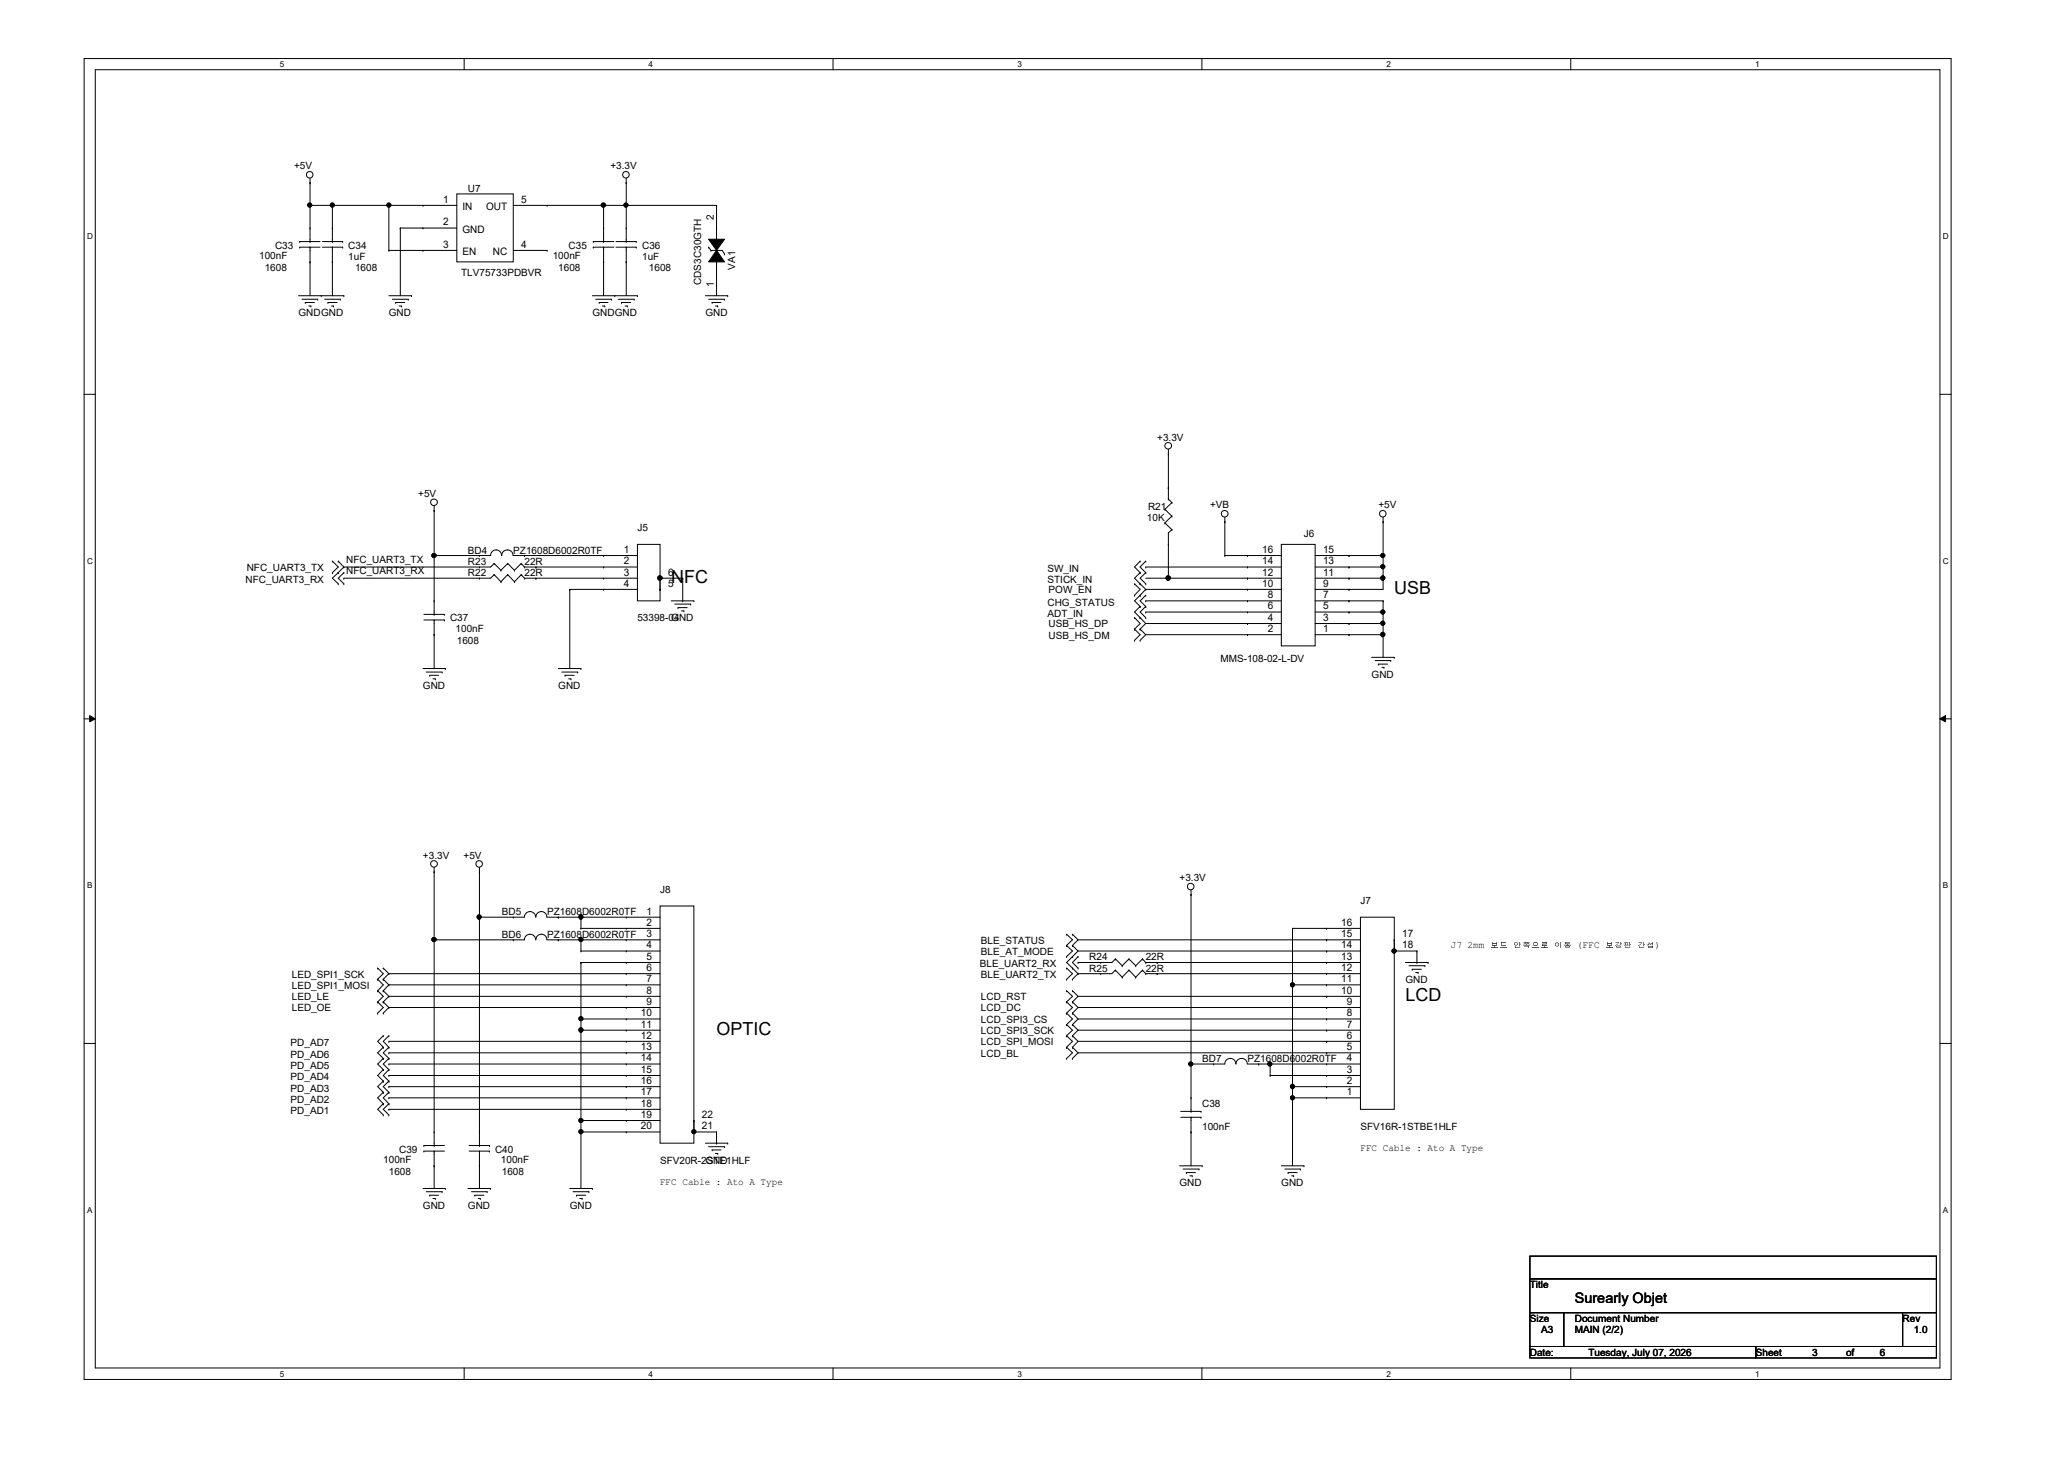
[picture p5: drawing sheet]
<svg xmlns="http://www.w3.org/2000/svg" width="297mm" height="210mm" viewBox="0 0 297 210" stroke-linecap="round" stroke-linejoin="round" font-family="sans-serif">
<path d="M12.1 8.4h268.7v190.1h-268.7zM13.7 10h265.5v186.8h-265.5z" fill="none" stroke="#000" stroke-width=".14"/>
<g fill="#fff">
<path d="M40.3 8.6h.5v1.3h-.5z"/>
<path d="M40.3 197h.5v1.3h-.5z"/>
</g>
<path d="M66.8 8.4v1.6M66.8 196.8v1.6" fill="none" stroke="#000" stroke-width=".14"/>
<g fill="#fff">
<path d="M93.3 8.6h.6v1.3h-.6z"/>
<path d="M93.3 197h.6v1.3h-.6z"/>
</g>
<path d="M119.9 8.4v1.6M119.9 196.8v1.6" fill="none" stroke="#000" stroke-width=".14"/>
<g fill="#fff">
<path d="M146.4 8.6h.6v1.3h-.6z"/>
<path d="M146.4 197h.6v1.3h-.6z"/>
</g>
<path d="M173 8.4v1.6M173 196.8v1.6" fill="none" stroke="#000" stroke-width=".14"/>
<g fill="#fff">
<path d="M199.5 8.6h.6v1.3h-.6z"/>
<path d="M199.5 197h.6v1.3h-.6z"/>
</g>
<path d="M226.1 8.4v1.6M226.1 196.8v1.6" fill="none" stroke="#000" stroke-width=".14"/>
<g fill="#fff">
<path d="M252.6 8.6h.6v1.3h-.6z"/>
<path d="M252.6 197h.6v1.3h-.6z"/>
<path d="M12.5 33.4h.8v1.3h-.8z"/>
<path d="M279.6 33.4h.8v1.3h-.8z"/>
<path d="M12.5 80.1h.8v1.3h-.8z"/>
<path d="M279.6 80.1h.8v1.3h-.8z"/>
</g>
<path d="M12.1 56.7h1.6M279.2 56.7h1.6" fill="none" stroke="#000" stroke-width=".14"/>
<g fill="#fff">
<path d="M12.5 126.7h.7v1.4h-.7z"/>
<path d="M279.6 126.7h.7v1.4h-.7z"/>
</g>
<path d="M12.1 103.4h1.6M12.9 103l.8 .4-.8 .4zM279.2 103.4l.8-.4v.8zM279.2 103.4h1.6" fill="none" stroke="#000" stroke-width=".14"/>
<path d="M12.9 103l.8 .4-.8 .4zM279.2 103.4l.8-.4v.8z" fill="#000"/>
<g fill="#fff">
<path d="M12.5 173.4h.7v1.4h-.7z"/>
<path d="M279.6 173.4h.7v1.4h-.7z"/>
</g>
<g fill="none" stroke="#000" stroke-width=".14">
<path d="M43.1 35.6h.1M43.1 34.8h.1M43.1 35.6h3M43.1 34.8h3M44.6 26.3h.1M44.6 34.8h.1M44.6 35.6h.1M44.6 32.8h.1M44.6 37.7h.1M44.6 29.5h.1M44.6 25.7v9.1M44.6 35.6v6.9"/>
<path d="M44.6 29.5h21.1M46.4 35.6h2.9M46.4 34.8h2.9M47.8 34.8h.1M47.8 35.6h.1M47.8 32.8h.1M47.8 37.7h.1M47.8 29.5h.1M47.8 29.5v5.3M47.8 35.6v6.9M49.3 35.6h.1M49.3 34.8h.1"/>
<path d="M56 29.5h.1M56 36h.1M56 36h9.7M56 29.5v6.5M57.6 32.8h.1M57.6 32.8h8.1M57.6 32.8v9.7M60.9 29.5h.1M60.9 32.8h.1M60.9 36h.1M65.7 27.9h8.2v9.8h-8.2zM73.9 36h4.8"/>
<path d="M73.9 29.5h29.2M78.7 36h.1M78.7 29.5h.1M85.4 35.6h.1M85.4 34.8h.1M85.4 35.6h2.9M85.4 34.8h2.9M86.9 34.8h.1M86.9 35.6h.1M86.9 32.8h.1M86.9 37.7h.1M86.9 29.5h.1"/>
<path d="M86.9 29.5v5.3M86.9 35.6v6.9M88.6 35.6h3M88.6 34.8h3M90.1 26.3h.1M90.1 34.8h.1M90.1 35.6h.1M90.1 32.8h.1M90.1 37.7h.1M90.1 29.5h.1M90.1 25.7v9.1M90.1 35.6v6.9"/>
<path d="M91.6 35.6h.1M91.6 34.8h.1M102 34.4h2.3l-1.2 1.6zM102 35.6h.1M102 35.6l.3 .4M102.3 36h.1M102.3 36h1.6l.4 .5M103.1 36l1.2 1.7h-2.3zM103.1 37.7h.1M103.1 32.8h.1M103.1 31.2h.1M103.1 29.5h.1"/>
<path d="M103.1 29.5v4.9M103.1 37.7v4.8M104.3 36.5h.1M43 42.5h6.5M43.5 43.1h2.2M43.9 43.5h.1M43.9 43.5h1.4M44.4 44h.3M44.7 44h.1M45.7 43.1h.1M46.2 42.5h.1M46.7 43.1h2.3"/>
<path d="M47.2 43.5h.1M47.2 43.5h1.3M47.7 44h.3M48 44h.1M49 43.1h.1M49.5 42.5h.1M56 42.5h3.2M56.5 43.1h2.3M56.9 43.5h.1M56.9 43.5h1.3M57.4 44h.4M57.8 44h.1"/>
<path d="M58.8 43.1h.1M59.2 42.5h.1M85.3 42.5h6.4M85.7 43.1h2.3M86.2 43.5h.1M86.2 43.5h1.3M86.7 44h.3M87 44h.1M88 43.1h.1M88.5 42.5h.1M89 43.1h2.3M89.4 43.5h.1"/>
<path d="M89.4 43.5h1.4M90 44h.3M90.3 44h.1M91.3 43.1h.1M91.7 42.5h.1M101.5 42.5h3.2M102 43.1h2.3M102.5 43.5h.1M102.5 43.5h1.3M103 44h.3M103.1 40.9h.1M103.3 44h.1"/>
<path d="M104.3 43.1h.1M104.7 42.5h.1M62.5 73.4h.1M62.5 79.9h8.1a.78 .78 0 0 1 .8-.8 .78 .78 0 0 1 .8 .8M62.5 79.9h.1M62.5 72.8v15.6M69 79.9h.1M72.2 79.9a.8 .8 0 0 1 .8-.8 .8 .8 0 0 1 .8 .8M73.9 79.9h17.8M75.5 79.9h.1M86.9 79.9h.1M91.7 78.3h3.3v8.1h-3.3z"/>
<path d="M167.6 75.2h.1M167.6 73.3h.1M167.6 75.2l1.1 1M167.6 73.3l1.1 1M168.1 65.3h.1M168.1 71.8h.1M168.1 78.3h.1M168.1 70.2h.1M168.1 64.6v7.2M168.1 71.8l.6 .5M168.7 76.2h.1M168.7 74.3h.1"/>
<path d="M168.7 72.3h.1M168.7 76.2l-.6 .5v6.5M168.7 74.3l-1.1 .9M168.7 72.3l-1.1 1M176.3 75.1h.1M176.3 79.9h.1M176.3 74.4v5.5M176.3 79.9h8.1M179.5 79.9h.1M184.4 78.3h4.9v14.6h-4.9zM189.3 79.9h9.7M194.1 79.9h.1"/>
<path d="M199 75.1h.1M199 79.9h.1M199 74.4v10.4h-9.7M47.8 82.4h.1M47.8 80.7h.1M47.8 80.7l.9 .9-.9 .8M48.7 80.7h.1M48.7 82.4h.1M48.7 84h.1M48.7 80.7l.8 .9M48.7 82.4l-.9 .8 .9 .8M49.5 82.4h.1"/>
<path d="M49.5 84h.1M49.5 81.6h.1M49.5 83.2h.1M49.5 81.6l-.8 .8M49.5 82.4l-.8 .8 .8 .8M60.9 96.2h3.2M61 89.2h3M61 88.4h3M61.3 96.7h2.3M61.8 97.2h.1M61.8 97.2h1.3M62.3 97.7h.3"/>
<path d="M62.5 88.4h.1M62.5 89.2h.1M62.5 86.4h.1M62.5 91.3h.1M62.5 89.2v7M62.6 97.7h.1M63.6 96.7h.1M64 89.2h.1M64 88.4h.1M64.1 96.2h.1M69 83.2h.1M69 81.6h.1"/>
<path d="M71.1 82.7h.1M71.1 81.1h.1M71.1 82.7l-.5 .5h-21.1M71.1 82.7l1 1M71.1 81.1l-.5 .5h-21.1M71.1 81.1l1 .9M72.1 83.7h.1M72.1 82h.1M73.1 82.7h.1M73.1 81.1h.1M73.1 82.7l-1 1M73.1 82.7l.9 1"/>
<path d="M73.1 81.1l-1 .9M73.1 81.1l.9 .9M74 83.7h.1M74 82h.1M75 82.7h.1M75 81.1h.1M75 82.7l-1 1M75 82.7l.5 .5M75 81.1l-1 .9M75 81.1l.5 .5M75.5 83.2h.1M75.5 81.6h.1"/>
<path d="M75.5 83.2h16.2M75.5 81.6h16.2M77.1 83.2h.1M77.1 81.6h.1M80.3 96.2h3.3M80.9 96.7h2.2M81.3 97.2h.1M81.3 97.2h1.3M81.8 97.7h.4M82 84.8h.1M82 84.8h9.7M82 84.8v11.4"/>
<path d="M82.2 97.7h.1M83.1 96.7h.1M83.6 96.2h.1M86.9 81.6h.1M86.9 83.2h.1M86.9 84.8h.1M95 84.8h.1M95 83.2h.1M95 83.2h3.3M95 83.2v1.6M96.6 86.4h3.3M97.1 86.9h2.3"/>
<path d="M97.6 87.4h.1M97.6 87.4h1.3M98.1 87.9h.3M98.3 83.2h.1M98.3 86.4h.1M98.3 83.2v3.2M98.4 87.9h.1M99.4 86.9h.1M99.9 86.4h.1M163.3 85.6h.1M163.3 84h.1M163.3 92.1h.1"/>
<path d="M163.3 90.5h.1M163.3 88.9h.1M163.3 84l.8 .8-.8 .8M163.3 90.5l.8 .8-.8 .8M163.3 88.9l.8 .8-.8 .8M164.1 80.7h.1M164.1 82.4h.1M164.1 84h.1M164.1 85.6h.1M164.1 87.2h.1M164.1 88.9h.1M164.1 90.5h.1"/>
<path d="M164.1 92.1h.1M164.1 80.7l-.8 .9 .8 .8M164.1 82.4l-.8 .8 1.6 1.6M164.1 85.6l-.8 .8 .8 .8M164.1 87.2l-.8 .9 .8 .8M164.1 90.5l.8 .8M164.1 88.9l.8 .8M164.9 80.7h.1M164.9 82.4h.1M164.9 84h.1M164.9 85.6h.1M164.9 87.2h.1"/>
<path d="M164.9 88.9h.1M164.9 81.6h.1M164.9 84.8h.1M164.9 86.4h.1M164.9 88.1h.1M164.9 86.4h19.5M164.9 80.7l-.8 .9 .8 .8M164.9 82.4l-.8 .8 .8 .8M164.9 84.8l-.8 .8M164.9 85.6l-.8 .8 .8 .8M164.9 87.2l-.8 .9 .8 .8M164.9 91.3l-.8 .8"/>
<path d="M164.9 89.7l-.8 .8M164.9 83.2h19.5M164.9 91.3h19.5M164.9 89.7h19.5M164.9 88.1h19.5M164.9 84.8h19.5M164.9 81.6h19.5M168.1 83.2h.1M179.5 91.3h.1M179.5 89.7h.1M179.5 88.1h.1M179.5 86.4h.1"/>
<path d="M179.5 84.8h.1M179.5 83.2h.1M179.5 81.6h.1M189.3 86.4h9.7M189.3 83.2h9.7M189.3 91.3h9.7M189.3 89.7h9.7M189.3 88.1h9.7M189.3 81.6h9.7M194.1 91.3h.1M194.1 89.7h.1M194.1 88.1h.1"/>
<path d="M194.1 86.4h.1M194.1 84.8h.1M194.1 83.2h.1M194.1 81.6h.1M197.4 94.6h3.3M197.9 95h2.2M198.4 95.5h.1M198.4 95.5h1.3M198.9 96h.3M199 81.6h.1M199 83.2h.1M199 86.4h.1"/>
<path d="M199 88.1h.1M199 89.7h.1M199 91.3h.1M199 86.4v8.2M199.2 96h.1M200.1 95h.1M200.7 94.6h.1M54.4 139.3h.1M54.4 139.3l.8 .8-.8 .8M55.2 139.3h.1M55.2 139.3l.8 .8M62.5 125.4h.1"/>
<path d="M62.5 135.2h13a.8 .8 0 0 1 .8-.8 .8 .8 0 0 1 .8 .8M62.5 135.2h.1M62.5 124.8v40M69 125.4h.1M69 132h6.5a.8 .8 0 0 1 .8-.9 .8 .8 0 0 1 .8 .9M69 132h.1M69 124.8v40M73.9 135.2h.1M73.9 132h.1M77.1 135.2a.78 .78 0 0 1 .8-.8 .78 .78 0 0 1 .8 .8M77.1 132a.78 .78 0 0 1 .8-.9 .78 .78 0 0 1 .8 .9M78.7 132h16.3"/>
<path d="M78.7 135.2h16.3M80.3 135.2h.1M80.3 132h.1M83.6 132h.1M83.6 133.6h.1M83.6 135.2h.1M83.6 136.8h.1M83.6 138.5h.1M83.6 138.5h11.4M83.6 133.6h11.4M83.6 136.8h11.4M83.6 132v1.6"/>
<path d="M83.6 135.2v1.6M83.6 138.5v32.5M90.1 132h.1M90.1 133.6h.1M90.1 135.2h.1M90.1 136.8h.1M90.1 138.5h.1M95 130.3h4.9v34.2h-4.9zM153.5 136h.1M153.5 134.4h.1M153.5 137.6h.1M153.5 139.3h.1"/>
<path d="M153.5 134.4l.8 .8-.8 .8M153.5 136l.8 .8-.8 .8M153.5 139.3l.8 .8-.8 .8M154.3 134.4h.1M154.3 136h.1M154.3 137.6h.1M154.3 139.3h.1M154.3 134.4l.8 .8M154.3 136l.8 .8M154.3 139.3l.8 .8M155.1 137.6h.1M155.1 139.3h.1"/>
<path d="M155.1 138.5h.1M155.1 135.2l-.8 .8M155.1 136.8l-1.6 1.7 .8 .8M155.1 137.6l-.8 .9 .8 .8M155.1 135.2h40.7M155.1 136.8h40.7M158.4 138.5h.1M160.5 138h.1M160.5 139.6h.1M160.5 138l-.5 .5h-4.9M160.5 139.6l-.5 .5h-4.9M160.5 138l1 .9"/>
<path d="M160.5 139.6l1 1M161.5 138.9h.1M162.5 138h.1M162.5 139.6h.1M162.5 138l-1 .9M162.5 138l.9 .9M162.5 139.6l-1 1M162.5 139.6l.9 1M163.4 138.9h.1M164.4 138h.1M164.4 139.6h.1M164.4 138l-1 .9"/>
<path d="M164.4 138l.5 .5M164.4 139.6l-1 1M164.4 139.6l.5 .5M164.9 138.5h.1M164.9 138.5h30.9M166.5 138.5h.1M171.4 128.7h.1M171.4 128.1v31.8M186 133.6h.1M186 133.6h9.8M186 133.6v34.1M190.9 138.5h.1"/>
<path d="M190.9 136.8h.1M190.9 135.2h.1M190.9 133.6h.1M195.8 132h4.9v27.6h-4.9zM200.7 136.8h.1M200.7 135.2h.1M200.7 136.8h3.2M200.7 135.2v1.6M202.3 138.5h3.2M202.8 138.9h2.3M203.2 139.4h.1M203.2 139.4h1.4"/>
<path d="M203.7 139.9h.4M203.9 136.8h.1M203.9 138.5h.1M203.9 136.8v1.7M204.1 139.9h.1M205.1 138.9h.1M205.5 138.5h.1M12.1 150.1h1.6M54.4 140.9h.1M54.4 142.5h.1M54.4 144.1h.1M54.4 145.8h.1"/>
<path d="M54.4 140.9l.8 .8-.8 .8M54.4 142.5l.8 .8-.8 .8M54.4 144.1l.8 .8-.8 .9M55.2 158.8h.1M55.2 157.1h.1M55.2 155.5h.1M55.2 153.9h.1M55.2 152.3h.1M55.2 150.7h.1M55.2 149h.1M55.2 140.9h.1M55.2 142.5h.1"/>
<path d="M55.2 144.1h.1M55.2 145.8h.1M55.2 158.8l-.8 .8 .8 .8M55.2 157.1l-.8 .8 .8 .9M55.2 155.5l-.8 .8 .8 .8M55.2 153.9l-.8 .8 .8 .8M55.2 152.3l-.8 .8 .8 .8M55.2 150.7l-.8 .8 .8 .8M55.2 149l-.8 .8 .8 .9M55.2 140.9l.8 .8M55.2 142.5l.8 .8M55.2 144.1l.8 .8"/>
<path d="M56 158.8h.1M56 157.1h.1M56 155.5h.1M56 153.9h.1M56 152.3h.1M56 150.7h.1M56 149h.1M56 140.1h.1M56 141.7h.1M56 143.3h.1M56 144.9h.1M56 149.8h.1"/>
<path d="M56 151.5h.1M56 153.1h.1M56 154.7h.1M56 156.3h.1M56 157.9h.1M56 159.6h.1M56 158.8l-.8 .8 .8 .8M56 157.1l-.8 .8 .8 .9M56 155.5l-.8 .8 .8 .8M56 153.9l-.8 .8 .8 .8M56 152.3l-.8 .8 .8 .8M56 150.7l-.8 .8 .8 .8"/>
<path d="M56 149l-.8 .8 .8 .9M56 140.1l-.8 .8M56 141.7l-.8 .8M56 143.3l-.8 .8M56 144.9l-.8 .9M56 140.1h39M56 141.7h39M56 143.3h39M56 144.9h39M56 149.8h39M56 151.5h39M56 153.1h39"/>
<path d="M56 154.7h39M56 156.3h39M56 157.9h39M56 159.6h39M83.6 146.6h.1M83.6 148.2h.1M83.6 146.6h11.4M83.6 148.2h11.4M90.1 140.1h.1M90.1 141.7h.1M90.1 143.3h.1M90.1 144.9h.1"/>
<path d="M90.1 146.6h.1M90.1 148.2h.1M90.1 149.8h.1M90.1 151.5h.1M90.1 153.1h.1M90.1 154.7h.1M90.1 156.3h.1M90.1 157.9h.1M90.1 159.6h.1M153.5 140.9h.1M153.5 144.1h.1M153.5 142.5h.1"/>
<path d="M153.5 145.8h.1M153.5 147.4h.1M153.5 149h.1M153.5 150.7h.1M153.5 152.3h.1M153.5 142.5l.8 .8-.8 .8M153.5 144.1l.8 .8-.8 .9M153.5 145.8l.8 .8-.8 .8M153.5 147.4l.8 .8-.8 .8M153.5 149l.8 .8-.8 .9M153.5 150.7l.8 .8-.8 .8M154.3 140.9h.1"/>
<path d="M154.3 142.5h.1M154.3 144.1h.1M154.3 145.8h.1M154.3 147.4h.1M154.3 149h.1M154.3 150.7h.1M154.3 152.3h.1M154.3 142.5l.8 .8M154.3 144.1l.8 .8M154.3 145.8l.8 .8M154.3 147.4l.8 .8M154.3 149l.8 .8"/>
<path d="M154.3 150.7l.8 .8M155.1 140.1h.1M155.1 140.1l-.8 .8M155.1 143.3l-.8 .8M155.1 144.9l-.8 .9M155.1 146.6l-.8 .8M155.1 148.2l-.8 .8M155.1 149.8l-.8 .9M155.1 151.5l-.8 .8M155.1 143.3h40.7M155.1 144.9h40.7M155.1 146.6h40.7"/>
<path d="M155.1 148.2h40.7M155.1 149.8h40.7M155.1 151.5h40.7M158.4 140.1h.1M161.5 140.6h.1M163.4 140.6h.1M164.9 140.1h.1M164.9 140.1h30.9M166.5 140.1h.1M169.9 159.9h2.9M171.4 153.1h4.9a.78 .78 0 0 1 .8-.8 .78 .78 0 0 1 .7 .8M171.4 159.9h.1"/>
<path d="M171.4 157.9h.1M171.4 153.1h.1M172.8 159.9h.1M174.7 153.1h.1M177.9 153.1a.8 .8 0 0 1 .8-.8 .8 .8 0 0 1 .8 .8M179.5 153.1h16.3M181.1 153.1h.1M182.8 153.1h.1M182.8 154.7h.1M182.8 154.7h13M182.8 153.1v1.6M186 141.7h.1"/>
<path d="M186 156.3h.1M186 157.9h.1M186 141.7h9.8M186 156.3h9.8M186 157.9h9.8M190.9 157.9h.1M190.9 156.3h.1M190.9 154.7h.1M190.9 153.1h.1M190.9 151.5h.1M190.9 149.8h.1M190.9 148.2h.1"/>
<path d="M190.9 146.6h.1M190.9 144.9h.1M190.9 143.3h.1M190.9 141.7h.1M190.9 140.1h.1M279.2 150.1h1.6M55.2 160.4h.1M56 160.4h.1M60.9 171h3.2M61 165.6h.1M61 164.8h.1M61 165.6h3"/>
<path d="M61 164.8h3M61.3 171.4h2.3M61.8 172h.1M61.8 172h1.3M62.3 172.4h.3M62.5 164.8h.1M62.5 165.6h.1M62.5 162.9h.1M62.5 167.7h.1M62.5 165.6v5.4M62.6 172.4h.1M63.6 171.4h.1"/>
<path d="M64.1 171h.1M67.3 171h3.3M67.5 165.6h2.9M67.5 164.8h2.9M67.9 171.4h2.2M68.3 172h.1M68.3 172h1.3M68.8 172.4h.3M69 164.8h.1M69 165.6h.1M69 162.9h.1M69 167.7h.1"/>
<path d="M69 165.6v5.4M69.1 172.4h.1M70.1 171.4h.1M70.4 165.6h.1M70.4 164.8h.1M70.6 171h.1M82 171h3.3M82.5 171.4h2.2M83 172h.1M83 172h1.3M83.4 172.4h.4M83.6 161.2h.1"/>
<path d="M83.6 162.9h.1M83.6 161.2h11.4M83.6 162.9h11.4M83.8 172.4h.1M84.7 171.4h.1M85.3 171h.1M90.1 161.2h.1M90.1 162.9h.1M99.9 162.9h.1M99.9 161.2h.1M99.9 162.9h3.2M99.9 161.2v1.7"/>
<path d="M101.5 164.5h3.2M102 165h2.3M102.5 165.4h.1M102.5 165.4h1.3M103 165.9h.3M103.1 164.5h.1M103.1 162.9h.1M103.1 162.9v1.6M103.3 165.9h.1M104.3 165h.1M104.7 164.5h.1M169.8 167.7h3.2"/>
<path d="M169.9 160.7h2.9M170.3 168.2h2.2M170.7 168.7h.1M170.7 168.7h1.3M171.2 169.2h.4M171.4 160.7h.1M171.4 162.9h.1M171.4 160.7v7M171.6 169.2h.1M172.5 168.2h.1M172.8 160.7h.1M173 167.7h.1"/>
<path d="M184.4 167.7h3.3M184.9 168.2h2.3M185.4 168.7h.1M185.4 168.7h1.3M185.9 169.2h.3M186.2 169.2h.1M187.2 168.2h.1M187.7 167.7h.1M220.2 180.7h58.5v3.3h-58.5zM220.2 184h58.5v4.8h-58.5zM220.2 188.8h4.8v4.9h-4.8zM220.2 193.7h32.5v1.7h-32.5z"/>
<path d="M225 188.8h48.8v4.9h-48.8zM252.7 193.7h26v1.7h-26zM273.8 188.8h4.9v4.9h-4.9z"/>
<circle cx="44.6" cy="25.1" r=".47"/>
<circle cx="44.6" cy="29.5" r=".3"/>
<circle cx="47.8" cy="29.5" r=".3"/>
<circle cx="56" cy="29.5" r=".3"/>
<circle cx="86.9" cy="29.5" r=".31"/>
<circle cx="90.1" cy="25.1" r=".47"/>
<circle cx="90.1" cy="29.5" r=".3"/>
<circle cx="62.5" cy="72.3" r=".48"/>
<circle cx="62.5" cy="79.9" r=".31"/>
<circle cx="168.1" cy="64.1" r=".48"/>
<circle cx="176.3" cy="73.9" r=".48"/>
<circle cx="199" cy="73.9" r=".47"/>
<circle cx="199" cy="79.9" r=".3"/>
<circle cx="95" cy="83.2" r=".32"/>
<circle cx="168.1" cy="83.2" r=".32"/>
<circle cx="199" cy="83.2" r=".31"/>
<circle cx="199" cy="91.3" r=".31"/>
<circle cx="199" cy="81.5" r=".3"/>
<circle cx="199" cy="88" r=".3"/>
<circle cx="199" cy="89.7" r=".3"/>
<circle cx="62.5" cy="124.3" r=".48"/>
<circle cx="62.5" cy="135.2" r=".31"/>
<circle cx="68.9" cy="131.9" r=".31"/>
<circle cx="68.9" cy="124.3" r=".47"/>
<circle cx="83.6" cy="131.9" r=".31"/>
<circle cx="83.6" cy="135.2" r=".3"/>
<circle cx="171.4" cy="127.5" r=".47"/>
<circle cx="200.6" cy="136.8" r=".31"/>
<circle cx="83.6" cy="148.2" r=".31"/>
<circle cx="83.6" cy="146.6" r=".3"/>
<circle cx="171.4" cy="153.1" r=".3"/>
<circle cx="182.8" cy="153.1" r=".3"/>
<circle cx="186" cy="156.3" r=".31"/>
<circle cx="186" cy="157.9" r=".3"/>
<circle cx="186" cy="141.7" r=".3"/>
<circle cx="83.6" cy="162.8" r=".3"/>
<circle cx="83.6" cy="161.2" r=".3"/>
<circle cx="99.9" cy="162.8" r=".3"/>
</g>
<g fill="#000">
<path d="M103.1 36l1.2 1.7h-2.3z" fill-rule="evenodd"/>
<path d="M102 34.4h2.3l-1.2 1.6z" fill-rule="evenodd"/>
<circle cx="44.6" cy="29.5" r=".3"/>
<circle cx="47.8" cy="29.5" r=".3"/>
<circle cx="56" cy="29.5" r=".3"/>
<circle cx="86.9" cy="29.5" r=".31"/>
<circle cx="90.1" cy="29.5" r=".3"/>
<circle cx="62.5" cy="79.9" r=".31"/>
<circle cx="199" cy="79.9" r=".3"/>
<circle cx="95" cy="83.2" r=".32"/>
<circle cx="168.1" cy="83.2" r=".32"/>
<circle cx="199" cy="83.2" r=".31"/>
<circle cx="199" cy="91.3" r=".31"/>
<circle cx="199" cy="81.5" r=".3"/>
<circle cx="199" cy="88" r=".3"/>
<circle cx="199" cy="89.7" r=".3"/>
<circle cx="62.5" cy="135.2" r=".31"/>
<circle cx="68.9" cy="131.9" r=".31"/>
<circle cx="83.6" cy="131.9" r=".31"/>
<circle cx="83.6" cy="135.2" r=".3"/>
<circle cx="200.6" cy="136.8" r=".31"/>
<circle cx="83.6" cy="148.2" r=".31"/>
<circle cx="83.6" cy="146.6" r=".3"/>
<circle cx="171.4" cy="153.1" r=".3"/>
<circle cx="182.8" cy="153.1" r=".3"/>
<circle cx="186" cy="156.3" r=".31"/>
<circle cx="186" cy="157.9" r=".3"/>
<circle cx="186" cy="141.7" r=".3"/>
<circle cx="83.6" cy="162.8" r=".3"/>
<circle cx="83.6" cy="161.2" r=".3"/>
<circle cx="99.9" cy="162.8" r=".3"/>
</g>
<g font-size="2.6">
<text x="96.6" y="83.9">NFC</text>
<text x="200.7" y="85.5">USB</text>
<text x="103.1" y="148.9">OPTIC</text>
<text x="202.3" y="144">LCD</text>
</g>
<text font-size="2.1" x="226.6" y="187.5">Surearly Objet</text>
<g font-size="1.5">
<text x="63.8" y="29.2">1</text>
<text x="75" y="29.2">5</text>
<text x="63.8" y="32.4">2</text>
<text x="63.8" y="35.6">3</text>
<text x="66.5" y="30.2">IN</text>
<text x="66.5" y="33.5">GND</text>
<text x="70" y="30.2">OUT</text>
<text x="75" y="35.6">4</text>
<text x="102.7" y="31.7" transform="rotate(-90 102.7 31.7)">2</text>
<text x="66.5" y="36.7">EN</text>
<text x="70.9" y="36.7">NC</text>
<text x="102.7" y="41.2" transform="rotate(-90 102.7 41.2)">1</text>
<text x="89.8" y="79.5">1</text>
<text x="89.8" y="81.2">2</text>
<text x="89.8" y="82.8">3</text>
<text x="96.1" y="82.8">6</text>
<text x="181.6" y="82.8">12</text>
<text x="181.6" y="81.2">14</text>
<text x="181.6" y="79.5">16</text>
<text x="190.4" y="82.8">11</text>
<text x="190.4" y="81.2">13</text>
<text x="190.4" y="79.5">15</text>
<text x="89.8" y="84.4">4</text>
<text x="96.1" y="84.4">5</text>
<text x="181.6" y="84.4">10</text>
<text x="182.5" y="89.3">4</text>
<text x="182.5" y="87.7">6</text>
<text x="182.5" y="86.1">8</text>
<text x="190.4" y="89.3">3</text>
<text x="190.4" y="87.7">5</text>
<text x="190.4" y="86.1">7</text>
<text x="190.4" y="84.4">9</text>
<text x="182.5" y="90.9">2</text>
<text x="190.4" y="90.9">1</text>
<text x="93" y="131.6">1</text>
<text x="93" y="133.2">2</text>
<text x="93" y="134.8">3</text>
<text x="93" y="136.4">4</text>
<text x="193" y="136.4">14</text>
<text x="193" y="134.8">15</text>
<text x="193" y="133.2">16</text>
<text x="201.8" y="136.4">18</text>
<text x="201.8" y="134.8">17</text>
<text x="93" y="138.1">5</text>
<text x="93" y="139.7">6</text>
<text x="93" y="141.3">7</text>
<text x="93" y="143">8</text>
<text x="193" y="143">10</text>
<text x="193" y="141.3">11</text>
<text x="193" y="139.7">12</text>
<text x="193" y="138.1">13</text>
<text x="92.2" y="146.2">10</text>
<text x="92.2" y="147.8">11</text>
<text x="92.2" y="149.4">12</text>
<text x="93" y="144.6">9</text>
<text x="193.8" y="149.4">6</text>
<text x="193.8" y="147.8">7</text>
<text x="193.8" y="146.2">8</text>
<text x="193.8" y="144.6">9</text>
<text x="92.2" y="151.1">13</text>
<text x="92.2" y="152.7">14</text>
<text x="92.2" y="154.3">15</text>
<text x="92.2" y="156">16</text>
<text x="193.8" y="156">2</text>
<text x="193.8" y="154.3">3</text>
<text x="193.8" y="152.7">4</text>
<text x="193.8" y="151.1">5</text>
<text x="92.2" y="157.6">17</text>
<text x="92.2" y="159.2">18</text>
<text x="92.2" y="160.8">19</text>
<text x="101" y="160.8">22</text>
<text x="193.8" y="157.6">1</text>
<text x="92.2" y="162.5">20</text>
<text x="101" y="162.5">21</text>
</g>
<g font-size="1.4">
<text x="42.3" y="24.4">+5V</text>
<text x="67.3" y="27.6">U7</text>
<text x="87.8" y="24.4">+3.3V</text>
<text x="39.6" y="35.8">C33</text>
<text x="50.1" y="35.8">C34</text>
<text x="81.8" y="35.8">C35</text>
<text x="92.4" y="35.8">C36</text>
<text x="37.3" y="37.3">100nF</text>
<text x="38.1" y="39">1608</text>
<text x="50.1" y="37.4">1uF</text>
<text x="51.1" y="39">1608</text>
<text x="66.4" y="39.7">TLV75733PDBVR</text>
<text x="79.5" y="37.3">100nF</text>
<text x="80.3" y="39">1608</text>
<text x="92.4" y="37.4">1uF</text>
<text x="93.4" y="39">1608</text>
<text x="100.9" y="41.1" transform="rotate(-90 100.9 41.1)">CDS3C30GTH</text>
<text x="105.8" y="38.8" transform="rotate(-90 105.8 38.8)">VA1</text>
<text x="43" y="45.5">GNDGND</text>
<text x="56" y="45.5">GND</text>
<text x="85.3" y="45.5">GNDGND</text>
<text x="101.5" y="45.5">GND</text>
<text x="166.5" y="63.4">+3.3V</text>
<text x="60.2" y="71.5">+5V</text>
<text x="91.7" y="76.4">J5</text>
<text x="165.1" y="74.9">10K</text>
<text x="165.2" y="73.3">R21</text>
<text x="174.2" y="73.2">+VB</text>
<text x="187.7" y="77.2">J6</text>
<text x="198.4" y="73.2">+5V</text>
<text x="35.3" y="83.9">NFC_UART3_RX</text>
<text x="35.5" y="82.1">NFC_UART3_TX</text>
<text x="49.8" y="81">NFC_UART3_TX</text>
<text x="49.8" y="82.6">NFC_UART3_RX</text>
<text x="67.3" y="82.9">R22</text>
<text x="67.3" y="79.7">BD4</text>
<text x="67.3" y="81.3">R23</text>
<text x="73.9" y="79.7">PZ1608D6002R0TF</text>
<text x="75.5" y="82.9">22R</text>
<text x="75.5" y="81.3">22R</text>
<text x="150.7" y="82.3">SW_IN</text>
<text x="150.7" y="83.9">STICK_IN</text>
<text x="64.8" y="89.4">C37</text>
<text x="91.7" y="89.4">53398-04</text>
<text x="96.6" y="89.4">GND</text>
<text x="150.7" y="87.1">CHG_STATUS</text>
<text x="150.7" y="88.8">ADT_IN</text>
<text x="150.9" y="85.3">POW_EN</text>
<text x="65.6" y="90.9">100nF</text>
<text x="65.7" y="92.7">1608</text>
<text x="150.9" y="91.9">USB_HS_DM</text>
<text x="150.9" y="90.2">USB_HS_DP</text>
<text x="175.6" y="95.2">MMS-108-02-L-DV</text>
<text x="60.9" y="99.2">GND</text>
<text x="80.3" y="99.2">GND</text>
<text x="197.4" y="97.5">GND</text>
<text x="60.9" y="123.6">+3.3V</text>
<text x="66.7" y="123.6">+5V</text>
<text x="72.2" y="131.7">BD5</text>
<text x="78.7" y="131.7">PZ1608D6002R0TF</text>
<text x="95" y="128.4">J8</text>
<text x="169.8" y="126.8">+3.3V</text>
<text x="195.8" y="130">J7</text>
<text x="72.2" y="134.9">BD6</text>
<text x="78.7" y="134.9">PZ1608D6002R0TF</text>
<text x="141.2" y="135.8">BLE_STATUS</text>
<text x="141.2" y="137.4">BLE_AT_MODE</text>
<text x="208.8" y="136.4">J7 2mm</text>
<text x="227" y="136.4">(FFC</text>
<text x="238.2" y="136.4">)</text>
<text x="42" y="140.6">LED_SPI1_SCK</text>
<text x="42" y="142.2">LED_SPI1_MOSI</text>
<text x="42" y="143.9">LED_LE</text>
<text x="141" y="139.1">BLE_UART2_RX</text>
<text x="141.2" y="140.6">BLE_UART2_TX</text>
<text x="141.2" y="143.9">LCD_RST</text>
<text x="156.8" y="138.2">R24</text>
<text x="156.8" y="139.8">R25</text>
<text x="164.9" y="138.2">22R</text>
<text x="164.9" y="139.8">22R</text>
<text x="202.3" y="141.4">GND</text>
<text x="42" y="145.5">LED_OE</text>
<text x="141.2" y="145.5">LCD_DC</text>
<text x="141.2" y="147.1">LCD_SPI3_CS</text>
<text x="141.2" y="148.8">LCD_SPI3_SCK</text>
<text x="41.8" y="155.4">PD_AD4</text>
<text x="41.8" y="153.8">PD_AD5</text>
<text x="41.8" y="152.1">PD_AD6</text>
<text x="41.8" y="150.5">PD_AD7</text>
<text x="141.2" y="150.4">LCD_SPI_MOSI</text>
<text x="141.2" y="152">LCD_BL</text>
<text x="173" y="152.8">BD7</text>
<text x="179.5" y="152.8">PZ1608D6002R0TF</text>
<text x="41.8" y="160.3">PD_AD1</text>
<text x="41.8" y="158.7">PD_AD2</text>
<text x="41.8" y="157.1">PD_AD3</text>
<text x="173" y="159.3">C38</text>
<text x="55.2" y="167.3">100nF</text>
<text x="57.4" y="165.8">C39</text>
<text x="71.2" y="165.8">C40</text>
<text x="72.1" y="167.3">100nF</text>
<text x="95" y="167.4">SFV20R-2STE1HLF</text>
<text x="101.5" y="167.4">GND</text>
<text x="173" y="162.6">100nF</text>
<text x="195.8" y="165.7">FFC Cable : Ato A Type</text>
<text x="195.8" y="162.6">SFV16R-1STBE1HLF</text>
<text x="56" y="169.1">1608</text>
<text x="60.9" y="173.9">GND</text>
<text x="67.3" y="173.9">GND</text>
<text x="72.2" y="169.1">1608</text>
<text x="82" y="173.9">GND</text>
<text x="95" y="170.5">FFC Cable : Ato A Type</text>
<text x="169.8" y="170.7">GND</text>
<text x="184.4" y="170.7">GND</text>
<text x="220.2" y="185.3">Title</text>
<text x="220.2" y="190.2">Size</text>
<text x="221.8" y="191.8">A3</text>
<text x="226.6" y="190.2">Document Number</text>
<text x="226.6" y="191.8">MAIN (2/2)</text>
<text x="273.8" y="190.2">Rev</text>
<text x="275.4" y="191.8">1.0</text>
<text x="220.2" y="195.1">Date:</text>
<text x="228.6" y="195.1">Tuesday, July 07, 2026</text>
<text x="252.7" y="195.1">Sheet</text>
<text x="260.8" y="195.1">3</text>
<text x="265.7" y="195.1">of</text>
<text x="270.5" y="195.1">6</text>
</g>
<g font-size="1.2">
<text x="40.3" y="9.7">5</text>
<text x="93.3" y="9.7">4</text>
<text x="146.4" y="9.7">3</text>
<text x="199.5" y="9.7">2</text>
<text x="252.6" y="9.7">1</text>
<text x="12.5" y="34.4">D</text>
<text x="279.6" y="34.4">D</text>
<text x="12.5" y="81.1">C</text>
<text x="279.6" y="81.1">C</text>
<text x="12.5" y="127.8">B</text>
<text x="279.6" y="127.8">B</text>
<text x="12.5" y="174.5">A</text>
<text x="279.6" y="174.5">A</text>
<text x="40.3" y="198">5</text>
<text x="93.3" y="198">4</text>
<text x="146.4" y="198">3</text>
<text x="199.5" y="198">2</text>
<text x="252.6" y="198">1</text>
</g>
<g font-size="1.1">
<text x="214.4" y="136.4">보드</text>
<text x="217.8" y="136.4">안쪽으로</text>
<text x="223.6" y="136.4">이동</text>
<text x="231" y="136.4">보강판</text>
<text x="235.6" y="136.4">간섭</text>
</g>
</svg>
